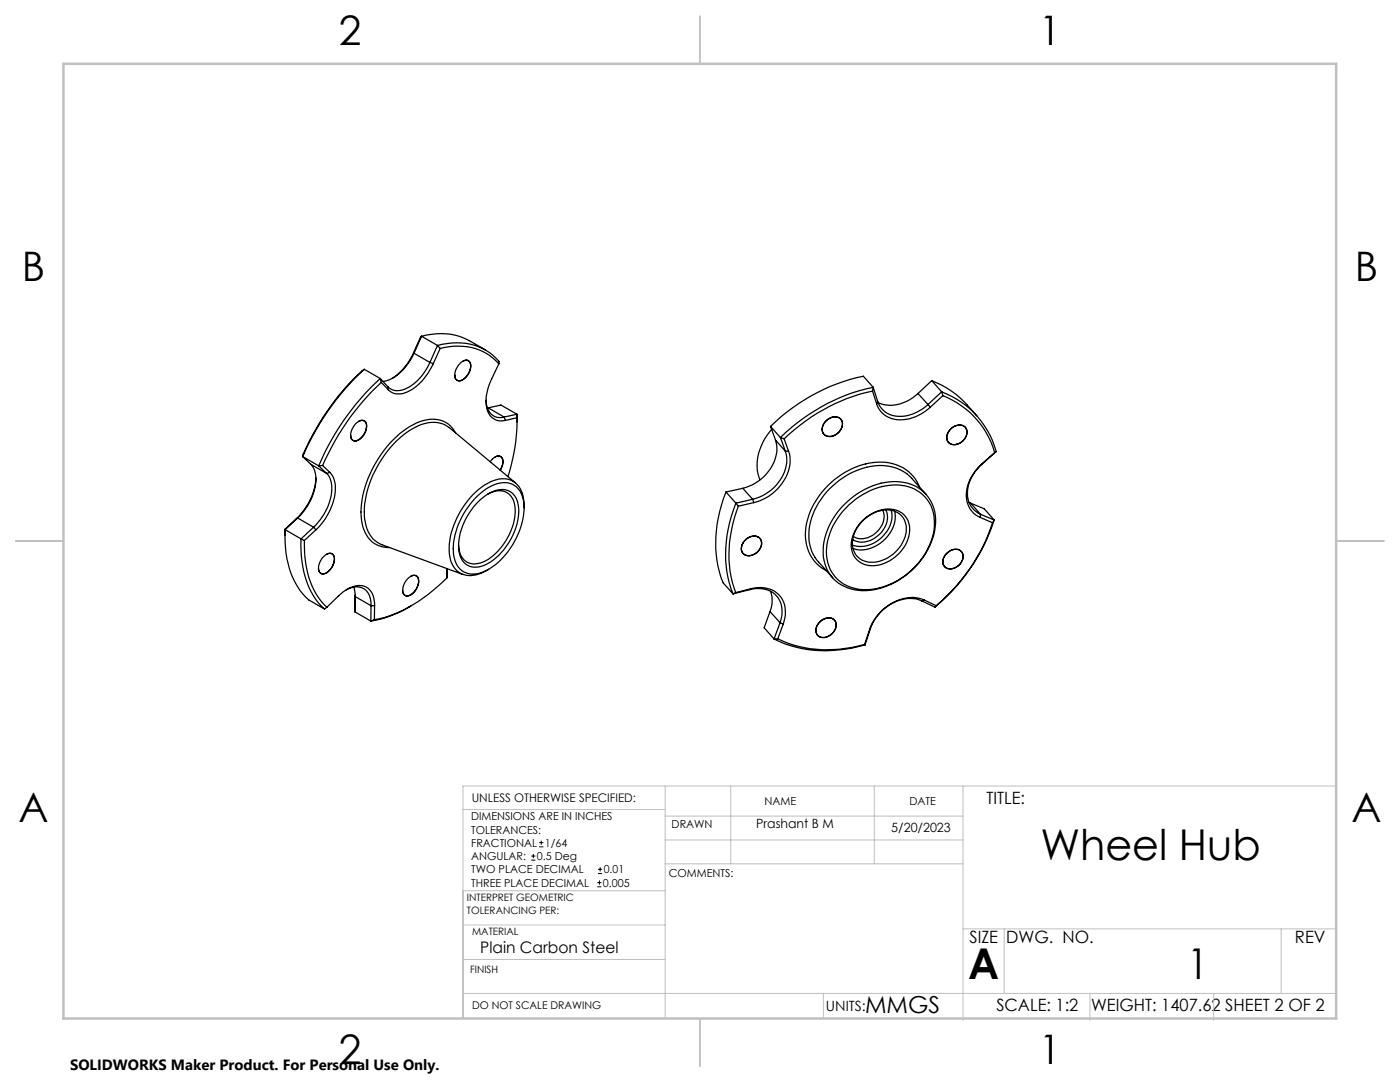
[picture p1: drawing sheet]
<svg xmlns="http://www.w3.org/2000/svg" width="279mm" height="216mm" viewBox="0 0 279 216" stroke-linecap="round" stroke-linejoin="round" font-family="sans-serif">
<g fill="none" stroke="#000" stroke-width=".25">
<path d="M72.7 73.7a50.5 50.5 0 0 0-12.3 17.4M72.7 73.7a47.9 47.9 0 0 0-12.2 16.9l-.1 .5M72.7 73.7l3.2 1.8M75.9 75.5a50.5 50.5 0 0 0-12.3 17.5M75.9 75.5l.2 .8M75.9 75.5l1.5 1.7M76.1 76.3a48.7 48.7 0 0 0-11.7 16.6M76.1 76.3l1.4 1.5M77.4 77.2l.1 .6M82.5 70.3a12 12 0 0 1-4.3 5.2M82.5 70.3l.1 .2M82.6 70.5a9.2 9.2 0 0 1-6.1 5.6h-.1"/>
<path d="M82.6 70.5l3.2 1.8M84.1 67.1a12.7 12.7 0 0 1 9.6 .9l3.2 1.8M84.1 67.1l-1.5 3.4M84.1 67.1l3.2 1.8M84.1 67.1l-.2 .2-1.4 3M85.8 72.3a9.8 9.8 0 0 1-5.6 5.6h-1.4l-.8-.3-.6-.4M85.8 72.3l.7 .3M86.5 72.6a10.4 10.4 0 0 1-6.2 6h-1a2.42 2.42 0 0 1-1.8-.8M87.3 68.9a11.6 11.6 0 0 1 12.3 3.2v.5M87.3 68.9l-1.5 3.4M87.3 68.9l.5 .6M87.8 69.5a11.2 11.2 0 0 1 11.8 3.1"/>
<path d="M87.8 69.5l-1.3 3.1M92 72.3a1.08 1.08 0 0 1 1-.4 1.08 1.08 0 0 1 .9 .7 3.2 3.2 0 0 1-2.1 3.4 1.04 1.04 0 0 1-1-1.5l.3-1zM92.4 72.1a.99 .99 0 0 1 1.1-.1 .99 .99 0 0 1 .4 1.2 3.1 3.1 0 0 1-2.4 2.8l-.6-.4-.1-.7M97 79.9a3.1 3.1 0 0 0 2.7 3.4l.9-.1M99.6 72.6l-1.5 3a7.9 7.9 0 0 0-.6 6.9 2.89 2.89 0 0 0 3.4 1.4M174.1 78a36.5 36.5 0 0 0-17.6 9.6M174.1 78l.8 2.5M174.3 77.3a36.8 36.8 0 0 0-18.5 10M174.3 77.3l-2-2.2a37.6 37.6 0 0 0-18.5 10M174.3 77.3l-.2 .7M174.3 77.3l.9 2.8M183.2 78.5a7.3 7.3 0 0 1-8 1.8"/>
<path d="M183.2 78.5l2 2.2M185.9 76a20.2 20.2 0 0 1 9 7M185.9 76l-2.7 2.5M185.9 76l2 2.2M187.9 78.2a17.8 17.8 0 0 1 10.9 11.9M187.9 78.2l-2.7 2.5M187.9 78.2l.3 .8M188.2 79a17.3 17.3 0 0 1 10.3 11.3M188.2 79l-2.5 2.2M60.4 91.1l3.2 1.9M60.4 91.1l1.6 1.5M62 92.6a5.2 5.2 0 0 1 .8 5 11.7 11.7 0 0 1-3.4 5.8"/>
<path d="M62 92.6l3.2 1.9M63 95.4a12.2 12.2 0 0 1-3.8 8.1M63.6 93l1.6 1.5M64.4 92.9l1.4 1.4M64.4 92.9l-.8 .1M65.2 94.5a5.2 5.2 0 0 1 .8 4.9 11.7 11.7 0 0 1-3.4 5.8M65.8 94.3a5.5 5.5 0 0 1 .8 5.6 12.9 12.9 0 0 1-3.6 5.8M65.8 94.3l-.6 .2M70 86.9a.92 .92 0 0 0 1.1 1M70.9 84.7a1.38 1.38 0 0 1 2.1-.5 2.97 2.97 0 0 1-2.2 3.8 1.13 1.13 0 0 1-.8-1.7l.3-.7zM71.6 84.1a.97 .97 0 0 1 1.1-.1 .97 .97 0 0 1 .5 1.1 3.3 3.3 0 0 1-2.1 2.8M90.9 86.4a5.1 5.1 0 0 0-6.4-2.5 17 17 0 0 0-9.4 8.2 17.6 17.6 0 0 0-2.7 12.9 5.2 5.2 0 0 0 5.4 4.3"/>
<path d="M94.9 99.3a8.1 8.1 0 0 1 6.5-3 4.1 4.1 0 0 1 3.1 4.1 15.2 15.2 0 0 1-6.9 13.1 4.7 4.7 0 0 1-5.8 .1 6.7 6.7 0 0 1-1.1-6.1 16.5 16.5 0 0 1 4.2-8.2zM97.3 98.6a3.4 3.4 0 0 1 5 .8 9.1 9.1 0 0 1-1.2 8.3 9.5 9.5 0 0 1-5.7 4.7 3.2 3.2 0 0 1-3.9-3.3v-.4M97.4 81.4h-.1M97.4 81.4l3.2 1.8M97.4 81.4l2.6-.6 3.2 1.9M97.8 92.1a1.78 1.78 0 0 1 2.2-.9 2.28 2.28 0 0 1-.2 2.6M98.8 91.2a1.02 1.02 0 0 1 1.2 0 1.02 1.02 0 0 1 .3 1.2l-.5 1.4M100.6 83.2l.3 .7M102.9 96.4l-13.2-11.1a6.1 6.1 0 0 0-6.8-.1 20.8 20.8 0 0 0-10.2 17.7 6.4 6.4 0 0 0 3 5.6l16.7 6.1M103.2 83.4a36.2 36.2 0 0 1-1.8 11.7M103.2 82.7v1.5M103.2 83.4l-2.3 .5"/>
<path d="M103.2 82.7v.7M103.2 82.7l-2.6 .5M144.9 98.2a24.6 24.6 0 0 0-.6 18.1l2 2.2M144.9 98.2l2 2.2M148.2 97.4l2 2.2M148.2 97.4l-3.3 .8M150.2 99.6l.2 .7M150.2 99.6l-3.3 .8M153.8 85.1l2 2.2M153.8 85.1l1 2.7M154 85.7a9.8 9.8 0 0 0-2.3 10M154.8 87.8a7.4 7.4 0 0 1-3 7.8l-1.7 1.2-1.9 .6"/>
<path d="M154.8 87.8l1.9 2.2M155.8 87.3l.7 .3M155.8 87.3l.9 2.7M156.5 87.6l.9 2.4M156.7 90a7.5 7.5 0 0 1-3.5 8.2l-1.1 .8-1.9 .6M156.7 90h.7M157.4 90a7.8 7.8 0 0 1-2.8 8.1l-1.7 1.2-1.2 .6-1.3 .4M164.9 83.9a1.94 1.94 0 0 1 3.1 .1 2.5 2.5 0 0 1-3.4 2.9 1.9 1.9 0 0 1 .3-3zM164.9 83.9a1.94 1.94 0 0 1 3.1 .1 2.49 2.49 0 0 1-3.4 2.8 1.86 1.86 0 0 1 .3-2.9zM174.9 80.5a5.1 5.1 0 0 0 6.6 3.1l1.2-.5 1.3-.6 1.7-1.3M175.2 80.1a4.7 4.7 0 0 0 5.9 2.8l1.2-.4 1.2-.5 1.7-1.3M175.2 80.1l-.3 .4"/>
<path d="M183.5 97.2a8.1 8.1 0 0 0-9.1-4.9 16 16 0 0 0-13.6 13.6 7.9 7.9 0 0 0 4.1 8M184.8 98.6l-2.8-3.1a9.1 9.1 0 0 0-9.8-2 15.4 15.4 0 0 0-10.7 12.2 8.2 8.2 0 0 0 1.8 6.4l2.9 3.2M185.2 80.7l.5 .5M189.6 85.7a2.21 2.21 0 0 1 3.1-.5 2.37 2.37 0 0 1-1.8 3.5 1.51 1.51 0 0 1-1.7-.5 1.51 1.51 0 0 1 0-1.8zM189.6 85.7a2.17 2.17 0 0 1 3-.5 2.29 2.29 0 0 1-1.7 3.5 1.5 1.5 0 0 1-1.7-.6 1.5 1.5 0 0 1 0-1.8zM196 92.5a8.2 8.2 0 0 0-3 7.5 4.5 4.5 0 0 0 2.7 3.3M196 92.5v.1M196 92.6a7.1 7.1 0 0 0-2.5 7.8l.9 1.3 1.3 .9M198.5 90.3l-2.5 2.2M198.8 90.1l-.3 .2M198.8 90.1l-2.8 2.5M56.9 105.6v1.3"/>
<path d="M56.9 105.6v.1M56.9 105.7a18.8 18.8 0 0 0 3.5 12.7l1.2 1.3 3.2 1.8M56.9 105.7l3.2 1.8M59.2 103.5l-2.3 2.1M59.4 103.4l3.2 1.8M59.4 103.4l-.2 .1M59.4 103.4l-2.5 2.3M60.1 107.5a18 18 0 0 0 4 13.4l.7 .6M60.1 107.5l.6 .3M60.7 107.8a18.6 18.6 0 0 0 3.4 12.2l1.1 1.2M62.6 105.2l.4 .5M62.6 105.2l-2.5 2.3"/>
<path d="M63 105.7l-2.3 2.1M64.3 111.3a1.49 1.49 0 0 1 2.2-.6 2.85 2.85 0 0 1-2.2 3.8 1.32 1.32 0 0 1-.6-1.9zM65.2 110.6a.99 .99 0 0 1 1.2 0 .99 .99 0 0 1 .3 1.2 2.9 2.9 0 0 1-2.4 2.7l-.6-.4-.1-.7M69.1 117.7a3.1 3.1 0 0 1 4.6 1.1l.3 2.1M70.6 117.2l.3 1.8M70.9 119l3.1 1.9M70.9 118.7l-.1 3.4M70.9 118.8v.2M81.3 115.5a1.29 1.29 0 0 1 2.1-.3 3 3 0 0 1-2.2 3.7 1.2 1.2 0 0 1-.8-1.7l.5-1.1zM82 115l.6-.2 .7 .2M83.3 115a2.88 2.88 0 0 1-1.3 3.7 .98 .98 0 0 1-1.2 .1 .98 .98 0 0 1-.4-1M89.2 113.5v1.8"/>
<path d="M89.2 115.3a29.2 29.2 0 0 1-13.5 8.2l-1 .1M89.2 115.2v.1M95.5 100.1a6.6 6.6 0 0 1 5.5-2.3 3.6 3.6 0 0 1 2.5 3.6 12.7 12.7 0 0 1-7 11.5 3.3 3.3 0 0 1-4.9-2.8 12.7 12.7 0 0 1 3.9-10zM104.6 101.4a5.6 5.6 0 0 0-2.2-5.3 5 5 0 0 0-5.1 .4 16.3 16.3 0 0 0-7.7 13.4 4.8 4.8 0 0 0 2.8 4.7 5.8 5.8 0 0 0 5.1-1M146.8 118.3l-.5 .2M146.9 100.4a24.5 24.5 0 0 0-.6 18.1M146.9 100.4l.5 .6M147.4 101a24.4 24.4 0 0 0-.6 17.3M148.7 107.8a1.99 1.99 0 0 1 3.1-.1 2.48 2.48 0 0 1-.7 2.5 2.48 2.48 0 0 1-2.5 .5 1.85 1.85 0 0 1 .1-2.9zM149.6 117.7a4.9 4.9 0 0 1 6.2 2.5l.2 1.1 .1 1.1-.4 1.8M149.6 117.7l-3.3 .8M149.9 117.5a5.1 5.1 0 0 1 6.6 2.9l.2 2.3-.4 1.8"/>
<path d="M149.9 117.5l-3.1 .8M149.9 117.5l-.3 .2M150.4 100.3l-3 .7M153.8 118a5.7 5.7 0 0 1-.1 4M168.4 100.8a13.7 13.7 0 0 1 12.8-4.4 7.7 7.7 0 0 1 5.3 9.4 15.4 15.4 0 0 1-14.5 12.1 7.8 7.8 0 0 1-7.6-9.7 14.4 14.4 0 0 1 4-7.4zM169.4 100.8a12.8 12.8 0 0 1 11.9-3.7 7.3 7.3 0 0 1 5.2 7.9 14.6 14.6 0 0 1-14.2 12.7 7.5 7.5 0 0 1-7.1-9.8 14.7 14.7 0 0 1 4.2-7.1zM172 104a6.1 6.1 0 0 1 7.2-1.7 4.3 4.3 0 0 1 1 5.9 6.8 6.8 0 0 1-7.7 3.7 3.9 3.9 0 0 1-2-5.4l.5-1zM172.1 103.9a6.6 6.6 0 0 1 7.5-1.8 4.4 4.4 0 0 1 1.6 5.5 7.9 7.9 0 0 1-8.2 5.2 4.2 4.2 0 0 1-2.6-6.3l.5-1.1zM176.1 101.8a4.1 4.1 0 0 1-2 5.1 3.7 3.7 0 0 1-3.8 .2M176.8 101.7a4.5 4.5 0 0 1-2.2 5.7 4.1 4.1 0 0 1-4.4 .3M177.9 101.8a5.9 5.9 0 0 1-2.9 6.2 5.4 5.4 0 0 1-4.9 .8M178.6 102a7 7 0 0 1-5.7 7.6l-1.7 .1-.9-.2"/>
<path d="M184 119.9a7.3 7.3 0 0 0-7.6 1.7l-1.5 1.5-1.2 2.3M184 119.9l2.6 1.2M184.5 119.7a8 8 0 0 0-8.9 2.5l-1.2 1.6-.9 1.9M184.5 119.7l2.3 1.2M184.5 119.7l-.5 .2M188.7 110.7a2.17 2.17 0 0 1 3.2-.6 2.43 2.43 0 0 1-1.9 3.4 1.5 1.5 0 0 1-1.7-.7 1.5 1.5 0 0 1 .2-1.8zM188.7 110.7a2.3 2.3 0 0 1 3-.8 2.1 2.1 0 0 1-1 3.3 1.57 1.57 0 0 1-2.1-.1 1.57 1.57 0 0 1-.1-2.1zM193.4 100.3l.3 .1M193.7 100.4l2 2.2M193.7 100.4l2.7 1.1 2 2.3M195.7 103.3l2.4 1M195.7 102.6v.7"/>
<path d="M195.7 102.6l2.7 1.2M198.1 104.3a36.3 36.3 0 0 1-11.3 16.6M198.4 103.8a37.2 37.2 0 0 1-11.8 17.3M198.4 103.8l-.3 .5M65.2 121.2l-.4 .3M70.8 122.1l3.2 1.8M70.8 121.4v.7M74 120.9h.8M74 120.9v3M74.7 123.6l-.7 .3M74.8 120.9a3.5 3.5 0 0 0-2.5-4 5.9 5.9 0 0 0-4.8 2.1l-2.3 2.2M74.8 120.9l-.1 2.7"/>
<path d="M82 120.9a23.1 23.1 0 0 1-8 3M153.7 122l2 2.2M153.7 122l-1.2 3.3 2 2.2M154.5 127.5a23.9 23.9 0 0 0 16.8 1.5l1.3-.3M155.2 127.5a24.2 24.2 0 0 0 17.3 1.1M155.2 127.5h-.7M155.7 124.2l.6 .3M155.7 124.2l-1.2 3.3M156.3 124.5l-1.1 3M163.4 124.3a2.11 2.11 0 0 1 3.3-.4 2.48 2.48 0 0 1-2.2 3.3 1.55 1.55 0 0 1-1.6-.8 1.55 1.55 0 0 1 .3-1.8zM172.5 128.6l.1 .1M173.5 125.7l-1 2.9"/>
<path d="M173.7 125.4l-.2 .3M173.7 125.4l-1.1 3.3M186.8 120.9l-.2 .2"/>
</g>
<path d="M106 171.6h.9M106 170.8h.9M106.4 170.4v.8M107.6 169h.8M107.6 168.1h.8M108 167.7v.9M119.2 177h.8M119.2 176.1h.8M119.3 174.3h.9M119.3 173.5h.9M119.6 175.7v.8M119.8 173v.9" fill="none" stroke="#000" stroke-width=".2"/>
<g fill="none" stroke="#c0c0c0" stroke-width=".2">
<path d="M132.8 156.8v46.4M145.8 156.8v15.6M174.5 156.8v15.6M192.2 156.8v46.8M266.7 156.8h-174.3v46.4M92.4 161.5h40.4M92.4 177.7h40.4M132.8 167.6h59.4M132.8 162.8h59.4M132.8 172.4h59.4M92.4 198.2h174.3M92.4 191.5h40.4"/>
<path d="M92.4 184.6h40.4M164.3 198.2v5M192.2 185.3h74.5M200.4 185.3v12.9M217.5 198.2v5.4M242.2 198.2v5.4M255.7 185.3v12.9"/>
</g>
<path d="M139.7 3.2v9.5M3.1 107.9h9.6M266.7 107.9h9.5M139.7 203.2v9.6" fill="none" stroke="#c0c0c0" stroke-width=".25"/>
<path d="M12.7 12.7h254v190.5h-254z" fill="none" stroke="#c0c0c0" stroke-width=".5"/>
<g font-size="8.5">
<text x="207.6" y="171.6">Wheel Hub</text>
<text x="193.2" y="195.4">A</text>
<text x="236.9" y="195.4">1</text>
</g>
<g font-size="8.1">
<text x="67.6" y="8.9">2</text>
<text x="207.3" y="8.9">1</text>
<text x="4.4" y="56.1">B</text>
<text x="270.4" y="56.1">B</text>
<text x="3.7" y="164.1">A</text>
<text x="269.7" y="164.1">A</text>
<text x="67.6" y="212.4">2</text>
<text x="207.3" y="212.4">1</text>
</g>
<text font-size="4.7" x="172.7" y="202.2">MMGS</text>
<g font-size="3.4">
<text x="196.9" y="160.4">TITLE:</text>
<text x="193.5" y="188.1">SIZE</text>
<text x="200.8" y="188.1">DWG. NO.</text>
<text x="258.4" y="188.1">REV</text>
<text x="198.8" y="201.7">SCALE: 1:2</text>
<text x="217.7" y="201.8">WEIGHT: 1407.62 SHEET 2 OF 2</text>
</g>
<text font-size="3.2" x="95.8" y="190.1">Plain Carbon Steel</text>
<text font-size="3" x="14" y="213.5">SOLIDWORKS Maker Product. For Personal Use Only.</text>
<text font-size="2.8" x="164.8" y="201.7">UNITS:</text>
<g font-size="2.5">
<text x="150.9" y="165.3">Prashant B M</text>
<text x="177.9" y="166">5/20/2023</text>
</g>
<text font-size="2.4" x="94.1" y="160">UNLESS OTHERWISE SPECIFIED:</text>
<g font-size="2.2">
<text x="152.6" y="160.6">NAME</text>
<text x="181.5" y="160.6">DATE</text>
<text x="94" y="163.7">DIMENSIONS ARE IN INCHES</text>
<text x="94" y="166.3">TOLERANCES:</text>
<text x="134" y="165.3">DRAWN</text>
<text x="94" y="171.6">ANGULAR:</text>
<text x="94" y="169">FRACTIONAL</text>
<text x="107.2" y="171.6">0.5 Deg</text>
<text x="108.8" y="169">1/64</text>
<text x="94" y="176.9">THREE PLACE DECIMAL</text>
<text x="94" y="174.3">TWO PLACE DECIMAL</text>
<text x="120.3" y="176.9">0.005</text>
<text x="120.5" y="174.3">0.01</text>
<text x="133.5" y="175">COMMENTS:</text>
</g>
<text font-size="2.1" x="94.2" y="201.4">DO NOT SCALE DRAWING</text>
<g font-size="2">
<text x="93.2" y="179.8">INTERPRET GEOMETRIC</text>
<text x="93.2" y="182.3">TOLERANCING PER:</text>
<text x="94.2" y="186.5">MATERIAL</text>
<text x="93.8" y="194.1">FINISH</text>
</g>
</svg>
